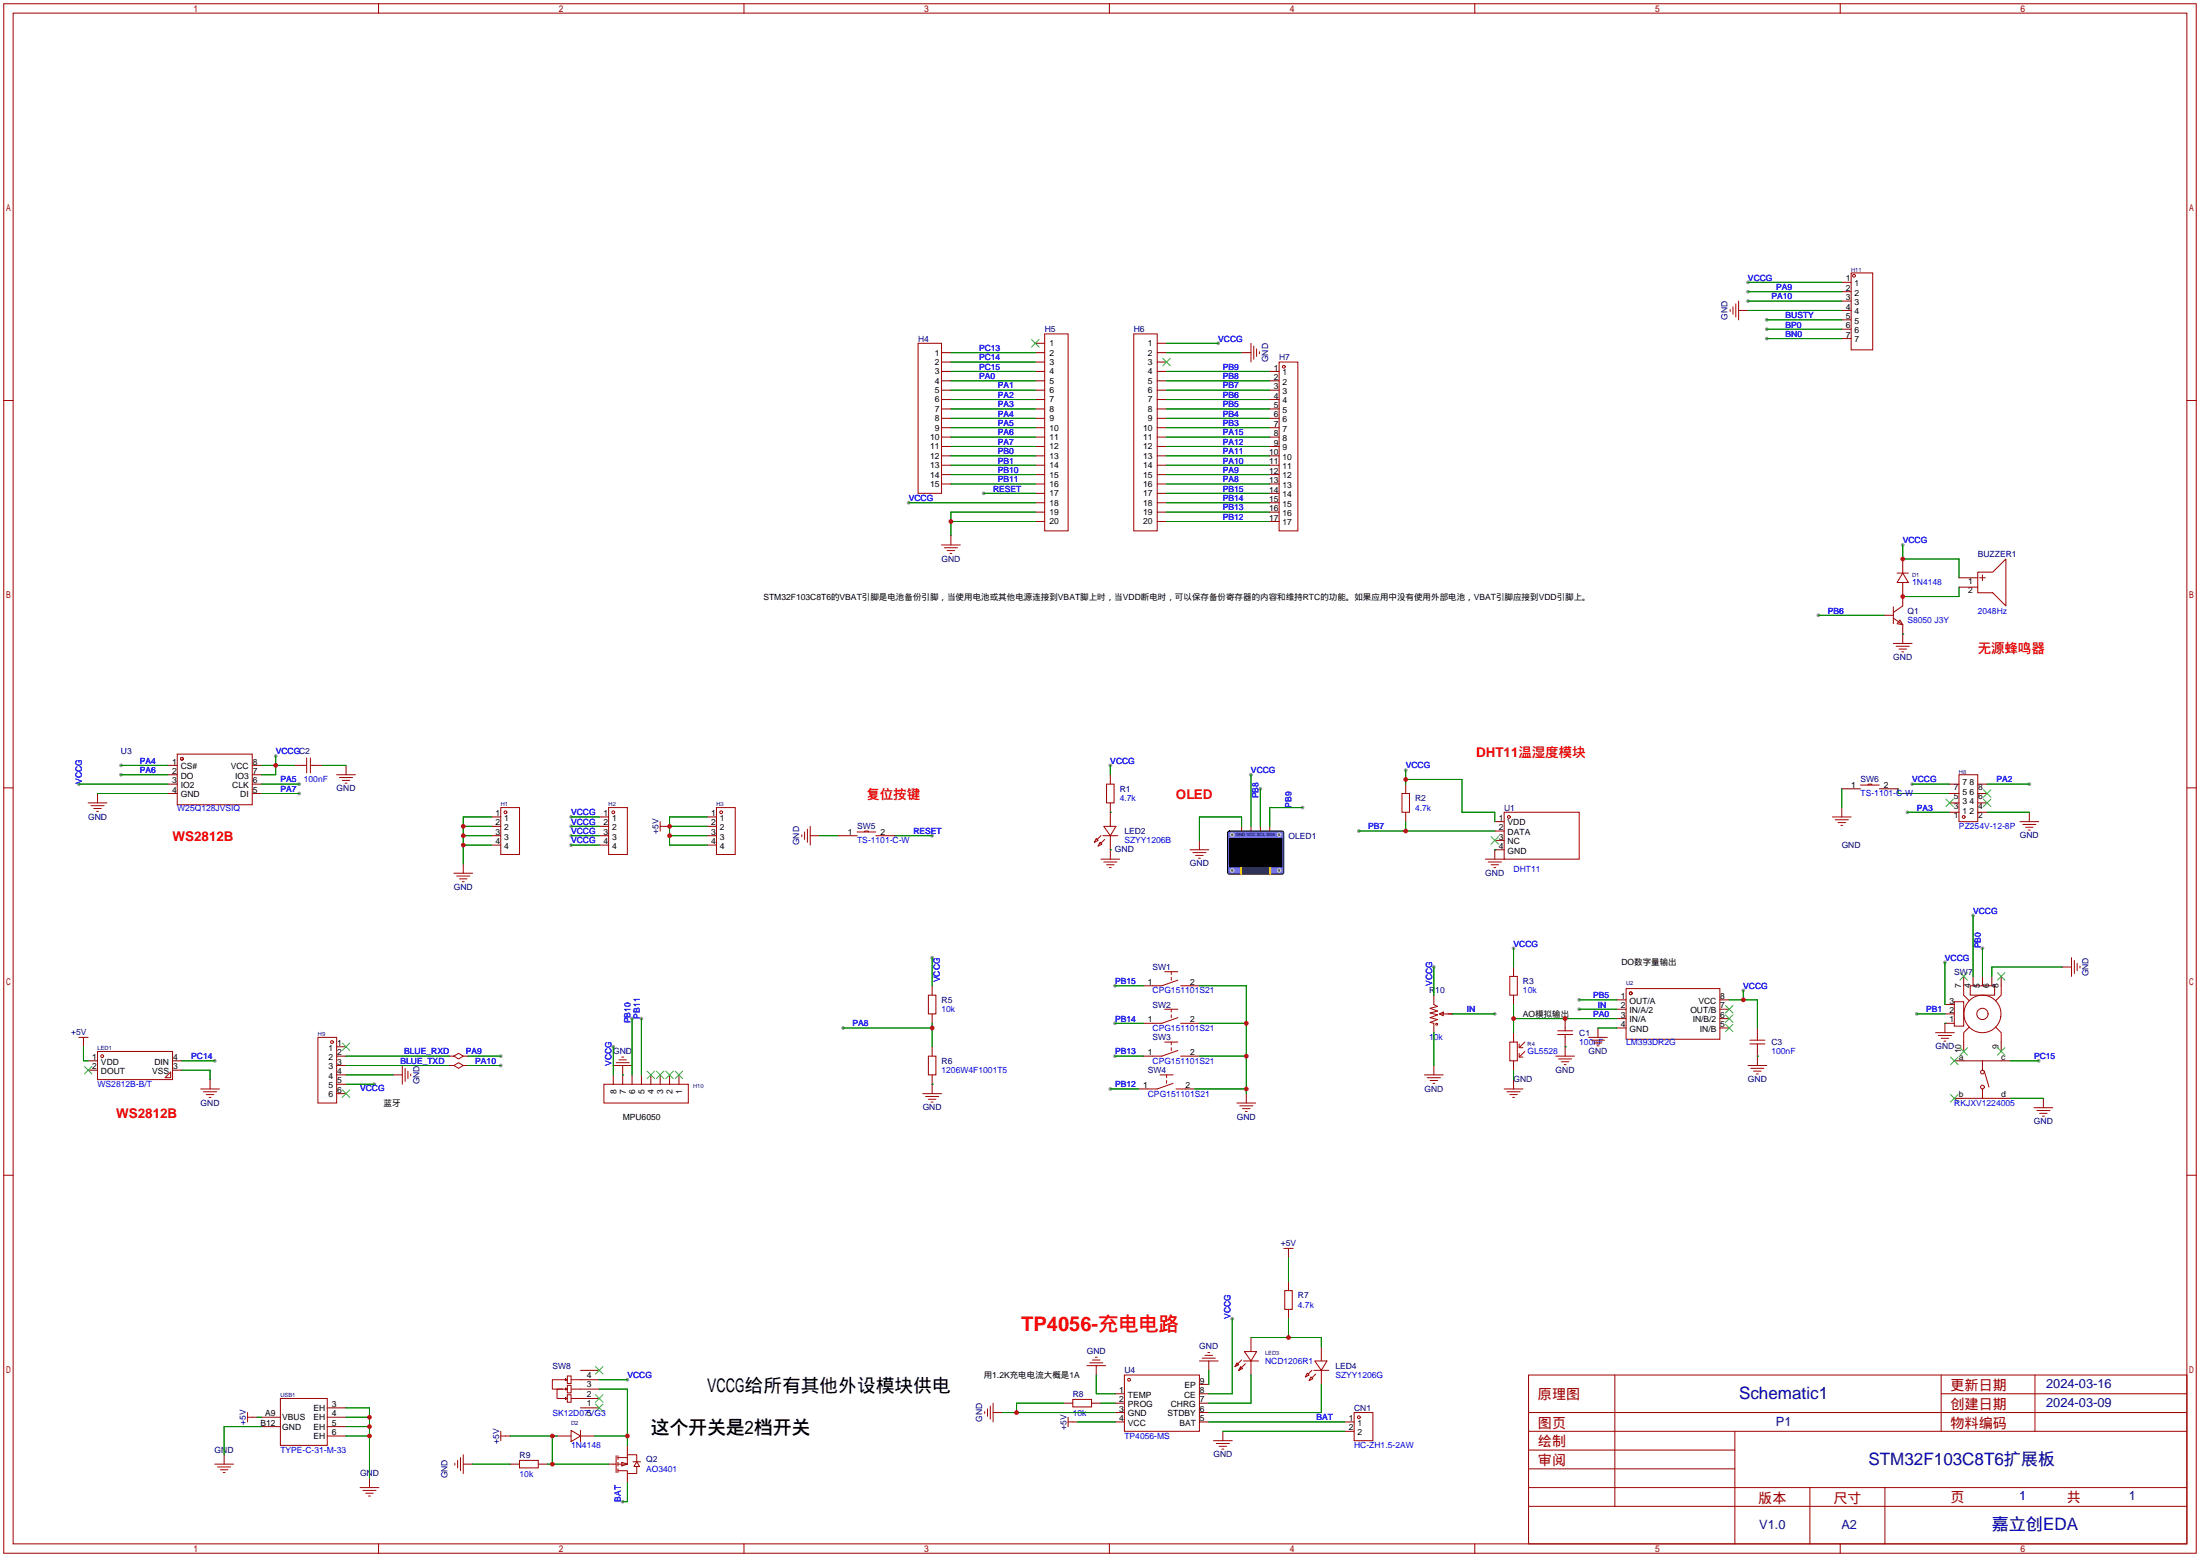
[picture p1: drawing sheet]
<svg xmlns="http://www.w3.org/2000/svg" width="596mm" height="422mm" viewBox="0 0 596 422" stroke-linecap="round" stroke-linejoin="round" font-family="sans-serif">
<g fill="#999">
<circle cx="329.9" cy="93" r=".51"/>
<circle cx="266.4" cy="133.6" r=".51"/>
<circle cx="246.1" cy="136.1" r=".51"/>
<circle cx="517.9" cy="212.3" r=".51"/>
<circle cx="516.6" cy="220" r=".51"/>
<circle cx="549.7" cy="212.3" r=".51"/>
<circle cx="380.7" cy="208.5" r=".51"/>
<circle cx="368" cy="225" r=".51"/>
<circle cx="300.7" cy="207.3" r=".51"/>
<circle cx="338.8" cy="209.8" r=".51"/>
<circle cx="352.8" cy="218.7" r=".51"/>
<circle cx="341.4" cy="213.6" r=".51"/>
<circle cx="58.2" cy="287.3" r=".51"/>
<circle cx="252.5" cy="226.3" r=".51"/>
<circle cx="515.4" cy="147.6" r=".51"/>
<circle cx="492.5" cy="166.6" r=".51"/>
<circle cx="410" cy="256.8" r=".51"/>
<circle cx="427.7" cy="270.8" r=".51"/>
<circle cx="427.7" cy="273.3" r=".51"/>
<circle cx="472.2" cy="268.2" r=".51"/>
<circle cx="74.7" cy="204.7" r=".51"/>
<circle cx="21.3" cy="212.3" r=".51"/>
<circle cx="81" cy="212.3" r=".51"/>
<circle cx="81" cy="214.9" r=".51"/>
<circle cx="32.8" cy="209.8" r=".51"/>
<circle cx="32.8" cy="207.3" r=".51"/>
<circle cx="168.7" cy="406.7" r=".51"/>
<circle cx="333.8" cy="357.1" r=".51"/>
<circle cx="169.9" cy="373.6" r=".51"/>
<circle cx="252.5" cy="259.3" r=".51"/>
<circle cx="228.3" cy="278.4" r=".51"/>
<circle cx="101.3" cy="293.6" r=".51"/>
<circle cx="154.7" cy="221.2" r=".51"/>
<circle cx="154.7" cy="223.8" r=".51"/>
<circle cx="154.7" cy="226.3" r=".51"/>
<circle cx="154.7" cy="228.9" r=".51"/>
<circle cx="526.8" cy="260.6" r=".51"/>
<circle cx="534.4" cy="247.9" r=".51"/>
<circle cx="552.2" cy="287.3" r=".51"/>
<circle cx="519.2" cy="274.6" r=".51"/>
<circle cx="537" cy="256.8" r=".51"/>
<circle cx="166.1" cy="283.5" r=".51"/>
<circle cx="171.2" cy="275.8" r=".51"/>
<circle cx="173.7" cy="275.8" r=".51"/>
<circle cx="135.6" cy="288.5" r=".51"/>
<circle cx="135.6" cy="286" r=".51"/>
<circle cx="300.7" cy="294.9" r=".51"/>
<circle cx="302" cy="286" r=".51"/>
<circle cx="302" cy="277.1" r=".51"/>
<circle cx="302" cy="267" r=".51"/>
<circle cx="404.9" cy="274.6" r=".51"/>
<circle cx="388.4" cy="261.9" r=".51"/>
<circle cx="473.5" cy="76.5" r=".51"/>
<circle cx="473.5" cy="81.5" r=".51"/>
<circle cx="473.5" cy="79" r=".51"/>
<circle cx="478.5" cy="89.2" r=".51"/>
<circle cx="478.5" cy="91.7" r=".51"/>
<circle cx="478.5" cy="86.6" r=".51"/>
</g>
<g fill="none" stroke="#a10000" stroke-width=".27">
<path d="M283 90.4h6.3v53.4h-6.3zM307.1 90.4h6.3v53.4h-6.3zM338.8 93v5M339.6 93.7v3.6M340.4 94.5v2M341.1 95.2v.6M255 147.6h5.1M255.8 148.3h3.5M256.5 149.1h2.1M257.3 149.9h.5M299.7 212.3h2.1v5.1h-2.1zM379.7 214.9h2.1v5.1h-2.1z"/>
<path d="M407.4 220h20.3v12.7h-20.3zM296.9 227.1l.5 .5-1 .5zM297.9 228.1l.5 .5-1 .5zM298.2 226.3l-1 1M298.2 232.7h5.1M298.7 226.3h4.1M299 223.8h3.3l-1.6 2.5zM299 233.4h3.5M299.2 227.3l-1 1M299.7 234.2h2.1M300.5 234.9h.5M402.3 232.7h5.1"/>
<path d="M403.1 233.4h3.6M403.9 234.2h2M404.6 234.9h.5M496.3 221.2h5.1M497.1 222h3.5M497.8 222.8h2.1M498.6 223.5h.5M547.1 222.5h5.1M547.9 223.3h3.5M548.6 224h2.1M549.4 224.8h.5"/>
<circle cx="408.7" cy="221.2" r=".38"/>
</g>
<g fill="none" stroke="#870000" stroke-width=".27">
<path d="M280.4 93h2.6M280.4 95.5h2.6M280.4 98h2.6M313.4 93h2.6M313.4 95.5h2.6M313.4 98h2.6M336.3 95.5h2.5M280.4 100.6h2.6M280.4 103.1h2.6M280.4 105.7h2.6M280.4 108.2h2.6M280.4 110.7h2.6"/>
<path d="M280.4 113.3h2.6M280.4 115.8h2.6M280.4 118.4h2.6M313.4 100.6h2.6M313.4 103.1h2.6M313.4 105.7h2.6M313.4 108.2h2.6M313.4 110.7h2.6M313.4 113.3h2.6M313.4 115.8h2.6M313.4 118.4h2.6M280.4 120.9h2.6"/>
<path d="M280.4 123.4h2.6M280.4 126h2.6M280.4 128.5h2.6M280.4 131.1h2.6M280.4 133.6h2.6M280.4 136.1h2.6M280.4 138.7h2.6M313.4 120.9h2.6M313.4 123.4h2.6M313.4 126h2.6M313.4 128.5h2.6M313.4 131.1h2.6"/>
<path d="M313.4 133.6h2.6M313.4 136.1h2.6M313.4 138.7h2.6M257.6 145v2.6M280.4 141.2h2.6M313.4 141.2h2.6M300.7 209.8v2.5M300.7 217.4v6.4M380.7 212.3v2.6M380.7 220v2.5M498.9 218.7v2.5M549.7 220v2.5"/>
<path d="M300.7 226.3v6.4M404.9 222.5h2.5M404.9 225h2.5M404.9 227.6h2.5M407.4 230.1h-2.5v2.6"/>
</g>
<path d="M279.4 91.9l2 2.1M281.4 91.9l-2 2.1M315 97l2 2.1M317 97l-2 2.1M403.9 226.6l2 2M405.9 226.6l-2 2" fill="none" stroke="#3c3" stroke-width=".27"/>
<g fill="none" stroke="#008700" stroke-width=".27">
<path d="M257.6 95.5h22.8M257.6 98h22.8M316 93h13.9M316 95.5h20.3M257.6 100.6h22.8M257.6 103.1h22.8M257.6 105.7h22.8M257.6 108.2h22.8M257.6 110.7h22.8M257.6 113.3h22.8M257.6 115.8h22.8M257.6 118.4h22.8"/>
<path d="M316 100.6h27.9M316 103.1h27.9M316 105.7h27.9M316 108.2h27.9M316 110.7h27.9M316 113.3h27.9M316 115.8h27.9M316 118.4h27.9M246.1 136.1h34.3M257.6 120.9h22.8M257.6 123.4h22.8M257.6 126h22.8"/>
<path d="M257.6 128.5h22.8M257.6 131.1h22.8M266.4 133.6h14M280.4 138.7h-22.8v6.3M316 120.9h27.9M316 123.4h27.9M316 126h27.9M316 128.5h27.9M316 131.1h27.9M316 133.6h27.9M316 136.1h27.9M316 138.7h27.9"/>
<path d="M257.6 141.2h22.8M316 141.2h27.9M300.7 220h.1M300.7 207.3v2.5M380.7 211.1h15.3v8.9h8.9v2.5M380.7 208.5v3.8M498.9 213.6v5.1M514.1 213.6v1.3h14M516.6 220h11.5M517.9 212.3h10.2M538.2 212.3h11.5M538.2 220h11.5"/>
<path d="M300.7 230.1h.1M368 225h36.9M380.7 222.5v2.5M404.9 230.1h.1"/>
</g>
<path d="M336.5 234.7h7.4v2h-7.4z" fill="#21212e" stroke="#6e4717" stroke-width=".27"/>
<path d="M332.6 225.3l.4-.3 14.5 .1 .2 .5-.1 10.9-.4 .2-14.5-.1-.2-.4z" fill="#39f" stroke="#000" stroke-width=".27"/>
<path d="M333 227.1h14.2v7.6h-14.2z" fill="#000" stroke="#000" stroke-width=".27"/>
<path d="M336 234.9h8.2v1.8h-8.2z" fill="#fc0" stroke="#fc0" stroke-width=".27"/>
<path d="M336.5 234.9h7.2v1.8h-7.2z" fill="#333" stroke="#333" stroke-width=".27"/>
<g fill="#666" stroke="#ccc" stroke-width=".27">
<circle cx="346.5" cy="226.1" r=".51"/>
<circle cx="333.8" cy="226.1" r=".51"/>
<circle cx="333.8" cy="235.7" r=".51"/>
<circle cx="346.5" cy="235.7" r=".51"/>
</g>
<g fill="none" stroke="#870000" stroke-width=".27">
<path d="M498.9 76.5h2.5M498.9 79h2.5M255 95.5h2.6M255 98h2.6M470.9 84.1h2.6M498.9 81.5h2.5M498.9 84.1h2.5M498.9 86.6h2.5M498.9 89.2h2.5M498.9 91.7h2.5M255 100.6h2.6M255 103.1h2.6"/>
<path d="M255 105.7h2.6M255 108.2h2.6M255 110.7h2.6M255 113.3h2.6M255 115.8h2.6M255 118.4h2.6M343.9 100.6h2.6M343.9 103.1h2.6M343.9 105.7h2.6M343.9 108.2h2.6M343.9 110.7h2.6M343.9 113.3h2.6"/>
<path d="M343.9 115.8h2.6M343.9 118.4h2.6M255 120.9h2.6M255 123.4h2.6M255 126h2.6M255 128.5h2.6M255 131.1h2.6M343.9 120.9h2.6M343.9 123.4h2.6M343.9 126h2.6M343.9 128.5h2.6M343.9 131.1h2.6"/>
<path d="M343.9 133.6h2.6M343.9 136.1h2.6M343.9 138.7h2.6M343.9 141.2h2.6M515.4 151.4v3.8M515.4 157.7v6.4M530.6 159h5.1M530.6 156.5h5.1M510.3 166.6h2.5M515.4 169.2v5M26.4 214.9v2.5M45.5 207.3h2.5"/>
<path d="M45.5 209.8h2.5M45.5 212.3h2.5M45.5 214.9h2.5M68.3 207.3h2.6M68.3 209.8h2.6M68.3 212.3h2.6M68.3 214.9h2.6M79.8 207.3h2.5M84.8 207.3h2.6M93.7 207.3v2.5M498.9 213.6h5M509 213.6h5.1"/>
<path d="M528.1 212.3h2.5M528.1 214.9h2.5M528.1 220h2.5M528.1 217.4h2.5M535.7 212.3h2.5M535.7 214.9h2.5M535.7 220h2.5M535.7 217.4h2.5M125.5 233.9v2.6M133.1 226.3h2.5M133.1 221.2h2.5M133.1 223.8h2.5"/>
<path d="M133.1 228.9h2.5M162.3 226.3h2.5M162.3 221.2h2.5M162.3 223.8h2.5M162.3 228.9h2.5M180.1 223.8h1.3M191.5 226.3h2.6M191.5 221.2h2.6M191.5 223.8h2.6M191.5 228.9h2.6M219.5 226.3h2.5M227.1 226.3h5.1"/>
<path d="M237.2 226.3h5.1M324.9 227.6v2.5M336.3 223.8v1.2M338.8 223.8v1.2M341.4 223.8v1.2M343.9 223.8v1.2M252.5 267v2.5M252.5 274.6v2.5M309.6 267h2.6M309.6 277.1h2.6M322.3 267h2.6M322.3 277.1h2.6"/>
<path d="M388.4 269.5v2.5M388.4 277.1v2.6M392.2 274.6h1.2M410 261.9v2.5M410 269.5v2.5M410 279.7v2.5M423.9 275.8v2.6M432.8 278.4v2.5M437.9 270.8h2.5M437.9 273.3h2.5M437.9 275.8h2.5M437.9 278.4h2.5"/>
<path d="M465.8 270.8h2.6M465.8 273.3h2.6M465.8 275.8h2.6M465.8 278.4h2.6M476 278.4v2.5M526.8 274.6h2.5M526.8 272h2.5M529.3 277.1h-2.5v2.6M531.9 264.4v2.6M534.4 264.4v2.6M537 264.4v2.6M539.5 264.4v2.6"/>
<path d="M542 264.4v2.6M558.5 261.9h2.6M22.6 282.2v1.3M23.9 287.3h2.5M23.9 289.8h2.5M46.7 287.3h2.6M46.7 289.8h2.6M56.9 292.4v2.5M91.2 291.1h2.5M91.2 286h2.5M91.2 283.5h2.5M91.2 288.5h2.5"/>
<path d="M91.2 293.6h2.5M91.2 296.2h2.5M106.4 291.1h2.6M121.7 286h1.2M121.7 288.5h1.2M125.5 286h1.2M125.5 288.5h1.2M166.1 291.1v2.5M168.7 288.5v5.1M171.2 291.1v2.5M173.7 291.1v2.5M176.3 291.1v2.5"/>
<path d="M178.8 291.1v2.5M181.4 291.1v2.5M183.9 291.1v2.5M252.5 283.5v2.5M252.5 291.1v5.1M308.4 294.9h2.5M309.6 286h2.6M321.1 294.9h2.5M322.3 286h2.6M337.6 296.2v2.5M388.4 288.5v2.6M410 287.3v2.5"/>
<path d="M410 292.4v2.5M423.9 280.9v5.1M476 283.5v5M529.3 287.3h2.6M529.3 297.4h2.6M531.9 282.2v2.5M542 287.3h2.6M542 282.2v2.5M542 297.4h2.6M553.5 297.4v2.6M349 339.3v1.3M349 347v2.5"/>
<path d="M349 354.6v2.5M157.2 373.6h5.1M157.2 376.2h5.1M157.2 378.7h5.1M157.2 371.1h5.1M288 380h2.6M295.7 380h2.5M296.9 369.8v2.6M302 377.4h2.5M302 380h2.5M324.9 374.9h2.5M324.9 377.4h2.5"/>
<path d="M324.9 380h2.5M327.4 368.6v2.5M338.8 362.2v3.8M338.8 368.6v3.8M357.9 364.7v3.9M357.9 371.1v3.8M60.7 394v2.5M68.3 383.8h1.3M70.9 383.8h5M70.9 386.3h5M88.6 383.8h5.1M88.6 386.3h5.1"/>
<path d="M88.6 381.3h5.1M88.6 388.9h5.1M125.5 396.5h2.5M136.9 388.9h1.3M138.2 396.5h2.5M145.8 396.5h2.5M150.9 388.9h3.8M157.2 381.3h5.1M157.2 388.9h3.8M164.8 396.5h1.3M169.9 391.4v2.6M169.9 399v2.6"/>
<path d="M269 382.5h2.5M290.6 385.1h1.2M302 382.5h2.5M302 385.1h2.5M324.9 382.5h2.5M324.9 385.1h2.5M331.2 387.6v2.5M364.2 385.1h2.6M364.2 387.6h2.6M100.1 400.3v2.5"/>
</g>
<g fill="none" stroke="#008700" stroke-width=".27">
<path d="M473.5 76.5h25.4M473.5 79h25.4M473.5 84.1h25.4M473.5 81.5h25.4M478.5 89.2h20.4M478.5 91.7h20.4M478.5 86.6h20.4M515.4 147.6v3.8h15.2v5.1M530.6 159v2.5h-15.2M492.5 166.6h17.8M515.4 171.7h.1M21.3 212.3h24.2"/>
<path d="M26.4 214.9h19.1M32.8 207.3h12.7M32.8 209.8h12.7M70.9 207.3h8.9M70.9 214.9h10.1M70.9 212.3h10.1M74.7 204.7v5.1h-3.8M87.4 207.3h6.3M338.8 209.8v14M341.4 213.6v10.2M352.8 218.7h-8.9v5.1M125.5 226.3h7.6"/>
<path d="M125.5 223.8h7.6M125.5 228.9h7.6M133.1 221.2h-7.6v12.7M154.7 221.2h7.6M154.7 226.3h7.6M154.7 223.8h7.6M154.7 228.9h7.6M181.4 226.3h10.1M181.4 223.8h10.1M191.5 221.2h-10.1v7.7h10.1M222 226.3h5.1M242.3 226.3h10.2"/>
<path d="M336.3 223.8v-2.6h-11.4v6.4M252.5 259.3v7.7M410 256.8v5.1M534.4 247.9v16.5M537 256.8v7.6M171.2 275.8v15.3M173.7 275.8v15.3M228.3 278.4h24.2M252.5 277.1v6.4M302 277.1h7.6M302 267h7.6M324.9 267h12.7v29.2"/>
<path d="M324.9 277.1h12.7M388.4 261.9v7.6M388.4 279.7v8.8M393.4 274.6h11.5M410 272v7.7M410 275.8h27.9M427.7 270.8h10.2M427.7 273.3h10.2M432.8 278.4h5.1M468.4 270.8h7.6v7.6M472.2 268.2v2.6M519.2 274.6h7.6"/>
<path d="M526.8 277.1h.1M526.8 260.6v11.4M558.5 261.9h-19v2.5M22.6 283.5v3.8h1.3M49.3 287.3h8.9M49.3 289.8h7.6v2.6M93.7 293.6h7.6M93.7 291.1h12.7M93.7 286h28M93.7 288.5h28M126.7 286h8.9M126.7 288.5h8.9"/>
<path d="M166.1 283.5v7.6M168.7 291.1h.1M252.5 293.6h.1M300.7 294.9h7.7M302 286h7.6M323.6 294.9h14M324.9 286h12.7M410 289.8v2.6M423.9 283.5h.1M476 286h.1M544.6 287.3h7.6M544.6 297.4h8.9"/>
<path d="M333.8 357.1v20.3h-6.4M349 340.6v6.4M349 357.1v5.1M162.3 376.2h7.6v15.2M162.3 373.6h7.6M288 380h-12.7v2.5M296.9 372.4v5h5.1M298.2 380h3.8M327.4 371.1v3.8M338.8 372.4v7.6h-11.4M338.8 362.2h19.1v2.5M357.9 374.9v7.6h-30.5"/>
<path d="M69.6 383.8h1.3M70.9 386.3h-10.2v7.7M93.7 386.3h6.4M93.7 381.3h6.4v19M93.7 388.9h6.4M93.7 383.8h6.4M128 396.5h10.2M138.2 388.9h12.7M148.3 396.5h16.5M149.6 388.9v7.6M161 388.9h8.9M271.5 382.5h30.5"/>
<path d="M291.8 385.1h10.2M327.4 385.1h36.8M331.2 387.6h33M169.9 401.6v5.1h-1.2"/>
</g>
<g fill="none" stroke="#a10000" stroke-width=".27">
<path d="M1 1h593.9v419.6h-593.9zM3.6 3.6h588.7v414.5h-588.7zM102.5 1v2.6M201.5 1v2.6M300.5 1v2.6M399.5 1v2.6M498.4 1v2.6M501.4 73.9h5.8v20.8h-5.8zM248.7 93h6.3v40.6h-6.3zM346.5 98h5v45.8h-5zM468.6 83.8v.5M469.4 83.1v2"/>
<path d="M470.2 82.3v3.6M470.9 81.5v5.1M1 108.5h2.6M592.3 108.5h2.6M513.8 155.2h3.1M515.4 155.2l1.5 2.5h-3.1zM535.7 154.9h4.1l3.5-3.5v12.7l-3.5-3.6h-4.1zM536.2 156.5h1.5M537 155.7v1.5M512.8 167.4l2.6 1.8M512.8 164.3v4.6M512.8 174.2h5.1"/>
<path d="M513.6 175h3.5M514.3 175.8h2.1M514.6 167.9l.8 1.3-1.6-.3zM515.1 176.5h.5M515.4 164.1l-2.6 1.8M1 213.4h2.6M23.9 217.4h5.1M24.6 218.2h3.6M25.4 218.9h2M26.2 219.7h.5M48 204.2h20.3v13.7h-20.3zM82.3 207.3h.8"/>
<path d="M83.1 205.2v4.1M84.1 205.2v4.1M84.1 207.3h.7M91.2 209.8h5.1M91.9 210.6h3.6M92.7 211.3h2M93.5 212.1h.5M135.6 218.7h5.1v12.7h-5.1zM164.8 218.7h5.1v12.7h-5.1zM194.1 218.7h5v12.7h-5zM503.9 212.6h5.1M506 212.6v-.3h1v.3"/>
<path d="M530.6 209.8h5.1v12.7h-5.1zM592.3 213.4h2.6M122.9 236.5h5.1M123.7 237.2h3.6M124.5 238h2M125.2 238.8h.5M178.8 222.5v2.5M178.8 223.8h1.3M217.2 226.1v.5M217.9 225.3v2M218.7 224.5v3.6M219.5 223.8v5.1"/>
<path d="M232.2 225.3h5M234.2 225.3v-.3h1v.3M322.3 230.1h5.1M323.1 230.9h3.5M323.8 231.6h2.1M324.6 232.4h.5M561.1 259.3v5.1M251.5 269.5h2v5.1h-2zM315.5 263.1h3.5M315.5 273.3h3.5M317.2 263.1v.8M317.2 264.7v.7"/>
<path d="M317.2 273.3v.8M317.2 274.8v.8M319 265.4l-4.3 1.6h-2.5M319 275.6l-4.3 1.5h-2.5M319.8 267h2.5M319.8 277.1h2.5M388.4 272l1 .5-2.1 .5 2.1 .8-2.1 .5 2.1 .5-2.1 .8 2.1 .5-2.1 .8 1.1 .2M389.9 274.6l1-.5v1zM389.9 274.6h3.5M408.9 264.4h2.1v5.1h-2.1zM421.9 279.1h4.1M423.9 278.4v.7"/>
<path d="M440.4 267.7h25.4v13.7h-25.4zM524.3 279.7h5M529.3 271.3h2.6v6.6h-2.6zM531.9 267v2.5l1.5 1.5M533.4 278.1l-1.5 1.6v2.5M533.7 267h6.6v2.5h-6.6zM540.5 278.1l1.5 1.6v2.5M542 267v2.5l-1.5 1.5M561.8 260.1v3.6M562.6 260.9v2M563.4 261.6v.5M21.3 280.9h2.6"/>
<path d="M22.6 280.9v1.3M26.4 284.7h20.3v7.7h-20.3zM44.7 291.8l1.5-1.5v1.5zM54.4 294.9h5M55.1 295.7h3.6M55.9 296.4h2M56.6 297.2h.5M86.1 280.9h5.1v17.8h-5.1zM109 288.5v5.1M109.7 289.3v3.6M110.5 290.1v2M111.3 290.8v.5"/>
<path d="M122.9 286l1.3-.8 1.3 .8-1.3 .8zM122.9 288.5l1.3-.7 1.3 .7-1.3 .8zM163.6 293.6h22.8v5.1h-22.8zM166.1 288.5h5.1M166.9 287.8h3.5M167.6 287h2.1M168.4 286.3h.5M249.9 296.2h5.1M250.7 296.9h3.6M251.5 286h2v5.1h-2zM251.5 297.7h2M252.2 298.4h.5"/>
<path d="M314.2 291.1h3.6M315.5 282.2h3.5M316 291.1v.7M316 292.6v.8M317.2 282.2v.8M317.2 283.7v.8M317.8 293.4l-4.4 1.5h-2.5M318.5 294.9h2.6M319 284.5l-4.3 1.5h-2.5M319.8 286h2.5M335 298.7h5.1M335.8 299.5h3.5"/>
<path d="M385.8 291.1h5.1M386.6 291.8h3.5M387.3 292.6h2.1M388.1 293.4h.5M407.4 294.9h5.1M408.2 295.7h3.5M408.9 282.2h2.1v5.1h-2.1zM408.9 296.4h2.1M409.7 297.2h.5M411.5 285.2v1.1h1M411.5 282.7v1h1M413 284.7l-1.5 1.6"/>
<path d="M413 282.2l-1.5 1.5M421.4 286h5.1M421.9 280.2h4.1M422.1 286.8h3.6M422.9 287.5h2M423.7 288.3h.5M423.9 280.2v.7M430.3 280.9h5.1M431 281.7h3.6M431.8 282.4h2M432.6 283.2h.5M473.5 288.5h5"/>
<path d="M474 281.7h4M474 282.7h4M474.2 289.3h3.6M475 290.1h2M475.7 290.8h.5M476 280.9v.8M476 282.7v.8M525 280.4h3.6M525.8 281.2h2M526.5 281.9h.5M531.9 287.3h10.1M531.9 297.4h10.1"/>
<path d="M537 287.3v2.5M537 294.9v2.5M537.5 290.1l1.2 4.3M550.9 300h5.1M1 318.3h2.6M336.5 300.2h2.1M337.3 301h.5M551.7 300.7h3.5M552.4 301.5h2.1M553.2 302.3h.5M592.3 318.3h2.6M347.7 338.1h2.6"/>
<path d="M349 338.1v1.2M348 349.5h2v5.1h-2zM75.9 378.7h12.7v12.7h-12.7zM153.2 373.4l.5 .2-.5 .3zM153.2 375.9l.5 .3-.5 .2zM153.2 378.5l.5 .2-.5 .3zM153.4 373.6h-3.8v2.6h2.8M153.7 377.7h1v2h-1zM153.7 375.2h1v2h-1zM153.7 372.6h1v2h-1zM153.7 376.2h-2.8v2.5h2.5M154.7 373.6h2.5"/>
<path d="M154.7 378.7h2.5M154.7 376.2h2.5M269 380v5.1M290.6 379h5.1v2h-5.1zM294.4 369.8h5.1M295.1 369.1h3.6M295.9 368.3h2M296.7 367.5h.5M304.5 372.4h20.4v15.2h-20.4zM324.9 368.6h5M325.6 367.8h3.6M326.4 367h2"/>
<path d="M327.2 366.3h.5M335 369.1l.5 .5-1 .5zM336 370.1l.5 .5-1 .5zM336.3 368.3l-1.8 1.8M336.8 368.6h4.1M337.1 366h3.3l-1.6 2.6zM337.3 369.3l-1.8 1.8M354.1 371.9l.5 .5-1 .5zM355.1 372.9l.5 .5-1 .5zM355.3 371.1l-1 1M355.9 371.1h4M356.1 368.6h3.3l-1.5 2.5z"/>
<path d="M356.4 372.1l-1.1 1M414 372.4h178.3v45.7h-178.3zM437.4 372.4v35.5M525.8 372.4v15.2M525.8 377.4h66.5M551.2 372.4v15.2M58.2 396.5h5M58.9 397.3h3.6M59.7 398h2M60.5 398.8h.5M67.1 382.5v2.6M67.1 383.8h1.2"/>
<path d="M123.2 396.2v.5M124 395.5v2M124.7 394.7v3.6M125.5 394v5M135.6 387.6v2.5M135.6 388.9h1.3M140.7 395.5h5.1v2h-5.1zM154.7 387.3l2.5 1.6-2.5 1.5zM157.2 387.3v3.1M166.1 396.5h.8M166.9 394.2v4.6M167.4 394.7h2.5"/>
<path d="M167.4 394.2v1M167.4 396v1M167.4 397.8v1M168.4 396l1.5 .5-1.5 .5zM171.4 395.9h2.1M172.5 397.3v1.7h-2.6v-.7h-2.5M172.5 395.7v-1.7h-2.6v2.5h-2.5M172.5 395.9l.7 1.2h-1.5zM266.7 382.3v.5M267.5 381.5v2M268.2 380.7v3.6M289.3 383.8v2.5"/>
<path d="M289.3 385.1h1.3M328.7 390.1h5.1M329.4 390.9h3.6M330.2 391.7h2M331 392.4h.5M366.8 382.5h5.1v7.6h-5.1zM414 392.7h55.9M414 387.6h178.3M414 397.8h55.9M414 382.5h178.3M469.9 387.6v30.5M97.5 402.8h5.1"/>
<path d="M98.3 403.6h3.6M99.1 404.4h2M99.8 405.1h.5M102.5 418.1v2.5M201.5 418.1v2.5M300.5 418.1v2.5M399.5 418.1v2.5M414 407.9h178.3M414 402.8h178.3M490.2 402.8v15.3M498.4 418.1v2.5M510.5 402.8v15.3"/>
<circle cx="502.2" cy="74.7" r=".38"/>
<circle cx="347.7" cy="99.3" r=".38"/>
<circle cx="49.3" cy="205.5" r=".38"/>
<circle cx="136.9" cy="220" r=".38"/>
<circle cx="166.1" cy="220" r=".38"/>
<circle cx="195.3" cy="220" r=".38"/>
<circle cx="531.9" cy="221.2" r=".38"/>
<circle cx="389.1" cy="277.4" r=".25"/>
<circle cx="441.7" cy="269" r=".38"/>
<circle cx="536.9" cy="274.6" r="5"/>
<circle cx="537" cy="274.6" r="1.52"/>
<circle cx="27.7" cy="286" r=".38"/>
<circle cx="89.9" cy="282.2" r=".38"/>
<circle cx="537" cy="290.3" r=".51"/>
<circle cx="537" cy="294.4" r=".51"/>
<circle cx="305.8" cy="373.6" r=".38"/>
<circle cx="368" cy="383.8" r=".38"/>
</g>
<g fill="none" stroke="#3c3" stroke-width=".27">
<path d="M527 216.4l2.1 2M529.1 216.4l-2.1 2M537.2 213.9l2 2M537.2 216.4l2 2M539.2 213.9l-2 2M539.2 216.4l-2 2M467.4 277.4l2 2M467.4 274.8l2 2.1M467.4 272.3l2 2M469.4 277.4l-2 2M469.4 274.8l-2 2.1M469.4 272.3l-2 2"/>
<path d="M530.9 263.4l2 2M532.9 263.4l-2 2M541 263.4l2.1 2M543.1 263.4l-2.1 2M22.9 288.8l2 2M24.9 288.8l-2 2M92.7 282.4l2 2.1M92.7 295.1l2 2.1M94.7 282.4l-2 2.1M94.7 295.1l-2 2.1M175.3 290.1l2 2M177.3 290.1l-2 2"/>
<path d="M177.8 290.1l2 2M179.8 290.1l-2 2M180.3 290.1l2.1 2M182.4 290.1l-2.1 2M182.9 290.1l2 2M184.9 290.1l-2 2M528.3 286.3l2.1 2M528.3 296.4l2.1 2M530.4 296.4l-2.1 2M530.4 286.3l-2.1 2M530.9 283.7l2 2M532.9 283.7l-2 2"/>
<path d="M541 283.7l2.1 2M543.1 283.7l-2.1 2M161.3 377.7l2 2M161.3 370.1l2 2M163.3 377.7l-2 2M163.3 370.1l-2 2M161.3 380.2l2 2.1M163.3 380.2l-2 2.1"/>
</g>
<g fill="#c00">
<circle cx="257.6" cy="141.2" r=".63"/>
<circle cx="380.7" cy="211.1" r=".63"/>
<circle cx="380.7" cy="225" r=".63"/>
<circle cx="125.5" cy="223.8" r=".63"/>
<circle cx="125.5" cy="226.3" r=".63"/>
<circle cx="125.5" cy="228.9" r=".63"/>
<circle cx="515.4" cy="161.5" r=".63"/>
<circle cx="515.4" cy="151.4" r=".63"/>
<circle cx="410" cy="275.8" r=".63"/>
<circle cx="423.9" cy="275.8" r=".63"/>
<circle cx="472.2" cy="270.8" r=".63"/>
<circle cx="74.7" cy="207.3" r=".63"/>
<circle cx="100.1" cy="383.8" r=".63"/>
<circle cx="100.1" cy="386.3" r=".63"/>
<circle cx="100.1" cy="388.9" r=".63"/>
<circle cx="149.6" cy="388.9" r=".63"/>
<circle cx="149.6" cy="396.5" r=".63"/>
<circle cx="169.9" cy="388.9" r=".63"/>
<circle cx="275.3" cy="382.5" r=".63"/>
<circle cx="349" cy="362.2" r=".63"/>
<circle cx="252.5" cy="278.4" r=".63"/>
<circle cx="181.4" cy="226.3" r=".63"/>
<circle cx="181.4" cy="223.8" r=".63"/>
<circle cx="337.6" cy="286" r=".63"/>
<circle cx="337.6" cy="277.1" r=".63"/>
<circle cx="337.6" cy="294.9" r=".63"/>
</g>
<text font-size="5.4" fill="#f00" x="276.6" y="360.6">TP4056-充电电路</text>
<g font-size="5.1">
<text x="191.5" y="376.9">VCCG给所有其他外设模块供电</text>
<text x="176.3" y="388.4">这个开关是2档开关</text>
</g>
<g font-size="4.6" fill="#000080">
<text x="471" y="378.8">Schematic1</text>
<text x="506.1" y="396.6">STM32F103C8T6扩展板</text>
<text x="539.5" y="414.4">嘉立创EDA</text>
</g>
<g font-size="3.8" fill="#a00000">
<text x="528.3" y="376.4">更新日期</text>
<text x="416.6" y="379">原理图</text>
<text x="528.3" y="381.5">创建日期</text>
<text x="416.6" y="386.6">图页</text>
<text x="528.3" y="386.6">物料编码</text>
<text x="416.6" y="391.7">绘制</text>
<text x="416.6" y="396.7">审阅</text>
<text x="476.2" y="406.9">版本</text>
<text x="496.6" y="406.9">尺寸</text>
<text x="528.3" y="406.7">页</text>
<text x="559.8" y="406.7">共</text>
</g>
<g font-size="3.6" fill="#f00">
<text x="535.7" y="177">无源蜂鸣器</text>
<text x="399.8" y="204.9">DHT11温湿度模块</text>
<text x="234.7" y="216.3">复位按键</text>
<text x="318.5" y="216.3">OLED</text>
<text x="46.7" y="227.8">WS2812B</text>
<text x="31.5" y="302.7">WS2812B</text>
</g>
<g font-size="3.5" fill="#000080">
<text x="554.2" y="375.9">2024-03-16</text>
<text x="554.2" y="381">2024-03-09</text>
<text x="481" y="386.1">P1</text>
<text x="546.9" y="406.2">1</text>
<text x="576.6" y="406.2">1</text>
<text x="476.5" y="414">V1.0</text>
<text x="498.8" y="414">A2</text>
</g>
<g font-size="2.3" fill="#00f">
<text x="473.5" y="76">VCCG</text>
<text x="479.8" y="81.1">PA10</text>
<text x="481.1" y="78.5">PA9</text>
<text x="483.6" y="88.7">BP0</text>
<text x="483.6" y="86.2">BUSTY</text>
<text x="265.2" y="95">PC13</text>
<text x="329.9" y="92.5">VCCG</text>
<text x="483.6" y="91.2">BN0</text>
<text x="265.2" y="97.6">PC14</text>
<text x="265.2" y="100.1">PC15</text>
<text x="331.2" y="100.1">PB9</text>
<text x="265.2" y="102.7">PA0</text>
<text x="270.3" y="105.2">PA1</text>
<text x="270.3" y="107.7">PA2</text>
<text x="331.2" y="102.7">PB8</text>
<text x="331.2" y="105.2">PB7</text>
<text x="331.2" y="107.7">PB6</text>
<text x="270.3" y="110.3">PA3</text>
<text x="270.3" y="112.8">PA4</text>
<text x="331.2" y="110.3">PB5</text>
<text x="331.2" y="112.8">PB4</text>
<text x="270.3" y="117.9">PA6</text>
<text x="270.3" y="115.4">PA5</text>
<text x="331.2" y="115.4">PB3</text>
<text x="331.2" y="117.9">PA15</text>
<text x="270.3" y="120.4">PA7</text>
<text x="270.3" y="123">PB0</text>
<text x="270.3" y="125.5">PB1</text>
<text x="331.2" y="120.4">PA12</text>
<text x="331.2" y="123">PA11</text>
<text x="331.2" y="125.5">PA10</text>
<text x="270.3" y="130.6">PB11</text>
<text x="270.3" y="128.1">PB10</text>
<text x="331.2" y="128.1">PA9</text>
<text x="331.2" y="130.6">PA8</text>
<text x="246.1" y="135.7">VCCG</text>
<text x="269" y="133.1">RESET</text>
<text x="331.2" y="133.1">PB15</text>
<text x="331.2" y="135.7">PB14</text>
<text x="331.2" y="138.2">PB13</text>
<text x="331.2" y="140.8">PB12</text>
<text x="515.4" y="147.1">VCCG</text>
<text x="517.9" y="158.5">1N4148</text>
<text x="495" y="166.2">PB6</text>
<text x="535.7" y="166.2">2048Hz</text>
<text x="516.6" y="168.7">S8050 J3Y</text>
<text x="37.8" y="209.3">PA6</text>
<text x="37.8" y="206.8">PA4</text>
<text x="74.7" y="204.3">VCCGC2</text>
<text x="300.7" y="206.8">VCCG</text>
<text x="338.8" y="209.3">VCCG</text>
<text x="380.7" y="208.1">VCCG</text>
<text x="22.1" y="212.3" transform="rotate(-90 22.1 212.3)">VCCG</text>
<text x="75.9" y="211.9">PA5</text>
<text x="75.9" y="214.4">PA7</text>
<text x="82.3" y="211.9">100nF</text>
<text x="503.9" y="215.7">TS-1101-C-W</text>
<text x="517.9" y="211.9">VCCG</text>
<text x="540.8" y="211.9">PA2</text>
<text x="48" y="219.5">W25Q128JVSIQ</text>
<text x="154.7" y="220.8">VCCG</text>
<text x="303.3" y="217">4.7k</text>
<text x="340.9" y="216.2" transform="rotate(-90 340.9 216.2)">PB8</text>
<text x="349.8" y="218.7" transform="rotate(-90 349.8 218.7)">PB9</text>
<text x="383.3" y="219.5">4.7k</text>
<text x="519.2" y="219.5">PA3</text>
<text x="154.7" y="223.3">VCCG</text>
<text x="154.7" y="225.9">VCCG</text>
<text x="247.4" y="225.9">RESET</text>
<text x="370.6" y="224.6">PB7</text>
<text x="530.6" y="224.6">PZ254V-12-8P</text>
<text x="154.7" y="228.4">VCCG</text>
<text x="232.2" y="228.4">TS-1101-C-W</text>
<text x="304.5" y="228.4">SZYY1206B</text>
<text x="410" y="236">DHT11</text>
<text x="534.4" y="247.4">VCCG</text>
<text x="410" y="256.3">VCCG</text>
<text x="536.5" y="256.8" transform="rotate(-90 536.5 256.8)">PB0</text>
<text x="526.8" y="260.1">VCCG</text>
<text x="254.6" y="266" transform="rotate(-90 254.6 266)">VCCG</text>
<text x="302" y="266.5">PB15</text>
<text x="312.2" y="269">CPG151101S21</text>
<text x="387.9" y="267" transform="rotate(-90 387.9 267)">VCCG</text>
<text x="412.5" y="269">10k</text>
<text x="472.2" y="267.8">VCCG</text>
<text x="173.3" y="275.8" transform="rotate(-90 173.3 275.8)">PB11</text>
<text x="255" y="274.1">10k</text>
<text x="397.3" y="274.1">IN</text>
<text x="431.5" y="275.4">PA0</text>
<text x="431.5" y="270.3">PB5</text>
<text x="432.8" y="272.8">IN</text>
<text x="521.7" y="274.1">PB1</text>
<text x="170.7" y="277.1" transform="rotate(-90 170.7 277.1)">PB10</text>
<text x="230.9" y="277.9">PA8</text>
<text x="302" y="276.7">PB14</text>
<text x="312.2" y="279.2">CPG151101S21</text>
<text x="387.1" y="281.7">10k</text>
<text x="51.8" y="286.8">PC14</text>
<text x="109.5" y="285.5">BLUE_RXD</text>
<text x="126.2" y="285.5">PA9</text>
<text x="302" y="285.5">PB13</text>
<text x="413.8" y="285.5">GL5528</text>
<text x="427.7" y="283">100nF</text>
<text x="440.4" y="283">LM393DR2G</text>
<text x="479.8" y="285.5">100nF</text>
<text x="550.9" y="286.8">PC15</text>
<text x="108.5" y="288.1">BLUE_TXD</text>
<text x="128.7" y="288.1">PA10</text>
<text x="165.7" y="288.5" transform="rotate(-90 165.7 288.5)">VCCG</text>
<text x="255" y="290.6">1206W4F1001T5</text>
<text x="312.2" y="288.1">CPG151101S21</text>
<text x="26.4" y="294.4">WS2812B-B/T</text>
<text x="97.5" y="295.5">VCCG</text>
<text x="302" y="294.4">PB12</text>
<text x="310.9" y="297">CPG151101S21</text>
<text x="529.3" y="299.5">RKJXV1224005</text>
<text x="333.3" y="357.1" transform="rotate(-90 333.3 357.1)">VCCG</text>
<text x="351.5" y="354.1">4.7k</text>
<text x="342.6" y="369.4">NCD1206R1</text>
<text x="169.9" y="373.2">VCCG</text>
<text x="361.7" y="373.2">SZYY1206G</text>
<text x="149.6" y="383.3">SK12D07VG3</text>
<text x="290.6" y="383.3">10k</text>
<text x="304.5" y="389.7">TP4056-MS</text>
<text x="356.6" y="384.6">BAT</text>
<text x="75.9" y="393.5">TYPE-C-31-M-33</text>
<text x="154.7" y="392.2">1N4148</text>
<text x="366.8" y="392.2">HC-ZH1.5-2AW</text>
<text x="140.7" y="399.8">10k</text>
<text x="175" y="398.6">AO3401</text>
<text x="168.2" y="406.7" transform="rotate(-90 168.2 406.7)">BAT</text>
</g>
<g font-size="2.3">
<text x="500" y="76.2">1</text>
<text x="502.3" y="77.5">1</text>
<text x="500" y="78.8">2</text>
<text x="500" y="81.3">3</text>
<text x="500" y="83.8">4</text>
<text x="502.3" y="80">2</text>
<text x="502.3" y="82.6">3</text>
<text x="500" y="86.4">5</text>
<text x="500" y="88.9">6</text>
<text x="502.3" y="85.1">4</text>
<text x="502.3" y="87.7">5</text>
<text x="284.2" y="93.8">1</text>
<text x="310.9" y="93.8">1</text>
<text x="500" y="91.5">7</text>
<text x="502.3" y="90.2">6</text>
<text x="502.3" y="92.7">7</text>
<text x="253.2" y="96.3">1</text>
<text x="253.2" y="98.8">2</text>
<text x="253.2" y="101.4">3</text>
<text x="284.2" y="96.3">2</text>
<text x="284.2" y="98.8">3</text>
<text x="284.2" y="101.4">4</text>
<text x="310.9" y="96.3">2</text>
<text x="310.9" y="98.8">3</text>
<text x="310.9" y="101.4">4</text>
<text x="345" y="100.4">1</text>
<text x="347.4" y="101.6">1</text>
<text x="253.2" y="103.9">4</text>
<text x="253.2" y="106.5">5</text>
<text x="284.2" y="103.9">5</text>
<text x="284.2" y="106.5">6</text>
<text x="310.9" y="103.9">5</text>
<text x="310.9" y="106.5">6</text>
<text x="345" y="102.9">2</text>
<text x="345" y="105.4">3</text>
<text x="345" y="108">4</text>
<text x="347.4" y="104.2">2</text>
<text x="347.4" y="106.7">3</text>
<text x="253.2" y="109">6</text>
<text x="253.2" y="111.5">7</text>
<text x="284.2" y="109">7</text>
<text x="284.2" y="111.5">8</text>
<text x="310.9" y="109">7</text>
<text x="310.9" y="111.5">8</text>
<text x="345" y="110.5">5</text>
<text x="345" y="113.1">6</text>
<text x="347.4" y="109.2">4</text>
<text x="347.4" y="111.8">5</text>
<text x="251.9" y="119.2">10</text>
<text x="253.2" y="114.1">8</text>
<text x="253.2" y="116.6">9</text>
<text x="284.2" y="114.1">9</text>
<text x="284.2" y="116.6">10</text>
<text x="284.2" y="119.2">11</text>
<text x="309.6" y="116.6">10</text>
<text x="309.6" y="119.2">11</text>
<text x="310.9" y="114.1">9</text>
<text x="345" y="115.6">7</text>
<text x="345" y="118.1">8</text>
<text x="347.4" y="114.3">6</text>
<text x="347.4" y="116.9">7</text>
<text x="347.4" y="119.4">8</text>
<text x="251.9" y="121.7">11</text>
<text x="251.9" y="124.2">12</text>
<text x="284.2" y="121.7">12</text>
<text x="284.2" y="124.2">13</text>
<text x="309.6" y="121.7">12</text>
<text x="309.6" y="124.2">13</text>
<text x="343.8" y="123.2">10</text>
<text x="343.8" y="125.8">11</text>
<text x="345" y="120.7">9</text>
<text x="347.4" y="121.9">9</text>
<text x="347.4" y="124.5">10</text>
<text x="251.9" y="126.8">13</text>
<text x="251.9" y="129.3">14</text>
<text x="251.9" y="131.9">15</text>
<text x="284.2" y="126.8">14</text>
<text x="284.2" y="129.3">15</text>
<text x="284.2" y="131.9">16</text>
<text x="309.6" y="126.8">14</text>
<text x="309.6" y="129.3">15</text>
<text x="309.6" y="131.9">16</text>
<text x="343.8" y="128.3">12</text>
<text x="343.8" y="130.8">13</text>
<text x="347.4" y="127">11</text>
<text x="347.4" y="129.6">12</text>
<text x="284.2" y="134.4">17</text>
<text x="284.2" y="136.9">18</text>
<text x="309.6" y="134.4">17</text>
<text x="309.6" y="136.9">18</text>
<text x="343.8" y="133.4">14</text>
<text x="343.8" y="135.9">15</text>
<text x="347.4" y="132.1">13</text>
<text x="347.4" y="134.6">14</text>
<text x="347.4" y="137.2">15</text>
<text x="284.2" y="139.5">19</text>
<text x="284.2" y="142">20</text>
<text x="309.6" y="139.5">19</text>
<text x="309.6" y="142">20</text>
<text x="343.8" y="138.5">16</text>
<text x="343.8" y="141">17</text>
<text x="347.4" y="139.7">16</text>
<text x="347.4" y="142.3">17</text>
<text x="533.1" y="160.6">2</text>
<text x="533.1" y="158.1">1</text>
<text x="206.8" y="162.4">STM32F103C8T6的VBAT引脚是电池备份引脚，当使用电池或其他电源连接到VBAT脚上时，当VDD断电时，可以保存备份寄存器的内容和维持RTC的功能。如果应用中没有使用外部电池，VBAT引脚应接到VDD引脚上。</text>
<text x="46.6" y="207">1</text>
<text x="46.6" y="209.6">2</text>
<text x="48.9" y="208.3">CS#</text>
<text x="62.5" y="208.3">VCC</text>
<text x="68.5" y="209.6">7</text>
<text x="68.5" y="207">8</text>
<text x="46.6" y="212.1">3</text>
<text x="46.6" y="214.7">4</text>
<text x="48.9" y="210.8">DO</text>
<text x="48.9" y="213.4">IO2</text>
<text x="48.9" y="215.9">GND</text>
<text x="62.9" y="213.4">CLK</text>
<text x="63.7" y="210.8">IO3</text>
<text x="65.1" y="215.9">DI</text>
<text x="68.5" y="214.7">5</text>
<text x="68.5" y="212.1">6</text>
<text x="501.4" y="213.4">1</text>
<text x="510.3" y="213.4">2</text>
<text x="529.2" y="214">7</text>
<text x="531.5" y="215.2">5</text>
<text x="531.5" y="212.7">7</text>
<text x="533.5" y="212.7">8</text>
<text x="533.5" y="215.2">6</text>
<text x="535.8" y="214">8</text>
<text x="134.2" y="221">1</text>
<text x="163.4" y="221">1</text>
<text x="192.6" y="221">1</text>
<text x="529.2" y="221.6">1</text>
<text x="529.2" y="219">3</text>
<text x="529.2" y="216.5">5</text>
<text x="531.5" y="220.3">1</text>
<text x="531.5" y="217.8">3</text>
<text x="533.5" y="217.8">4</text>
<text x="533.5" y="220.3">2</text>
<text x="535.8" y="216.5">6</text>
<text x="535.8" y="219">4</text>
<text x="535.8" y="221.6">2</text>
<text x="134.2" y="223.5">2</text>
<text x="134.2" y="226.1">3</text>
<text x="136.6" y="222.3">1</text>
<text x="136.6" y="224.8">2</text>
<text x="136.6" y="227.4">3</text>
<text x="163.4" y="223.5">2</text>
<text x="163.4" y="226.1">3</text>
<text x="165.8" y="222.3">1</text>
<text x="165.8" y="224.8">2</text>
<text x="165.8" y="227.4">3</text>
<text x="192.6" y="223.5">2</text>
<text x="192.6" y="226.1">3</text>
<text x="195" y="222.3">1</text>
<text x="195" y="224.8">2</text>
<text x="195" y="227.4">3</text>
<text x="229.6" y="226.1">1</text>
<text x="238.5" y="226.1">2</text>
<text x="406" y="222.3">1</text>
<text x="406" y="224.8">2</text>
<text x="406" y="227.4">3</text>
<text x="408.4" y="223.5">VDD</text>
<text x="408.4" y="226.1">DATA</text>
<text x="134.2" y="228.6">4</text>
<text x="136.6" y="229.9">4</text>
<text x="163.4" y="228.6">4</text>
<text x="165.8" y="229.9">4</text>
<text x="192.6" y="228.6">4</text>
<text x="195" y="229.9">4</text>
<text x="406" y="229.9">4</text>
<text x="408.4" y="228.6">NC</text>
<text x="408.4" y="231.2">GND</text>
<text x="439.2" y="261.4">DO数字量输出</text>
<text x="310.9" y="266.7">1</text>
<text x="322.3" y="266.7">2</text>
<text x="531.2" y="267.4" transform="rotate(-90 531.2 267.4)">7</text>
<text x="533.7" y="267.4" transform="rotate(-90 533.7 267.4)">4</text>
<text x="536.2" y="267.4" transform="rotate(-90 536.2 267.4)">5</text>
<text x="538.8" y="267.4" transform="rotate(-90 538.8 267.4)">6</text>
<text x="541.3" y="267.4" transform="rotate(-90 541.3 267.4)">8</text>
<text x="412.5" y="275.4">AO模拟输出</text>
<text x="439" y="270.5">1</text>
<text x="439" y="273.1">2</text>
<text x="439" y="275.6">3</text>
<text x="441.4" y="271.8">OUT/A</text>
<text x="441.4" y="274.3">IN/A/2</text>
<text x="457.8" y="274.3">OUT/B</text>
<text x="460" y="271.8">VCC</text>
<text x="466" y="275.6">6</text>
<text x="466" y="273.1">7</text>
<text x="466" y="270.5">8</text>
<text x="528.1" y="274.3">2</text>
<text x="528.1" y="271.8">3</text>
<text x="310.9" y="276.9">1</text>
<text x="322.3" y="276.9">2</text>
<text x="439" y="278.2">4</text>
<text x="441.4" y="276.9">IN/A</text>
<text x="441.4" y="279.4">GND</text>
<text x="458.5" y="276.9">IN/B/2</text>
<text x="460.4" y="279.4">IN/B</text>
<text x="466" y="278.2">5</text>
<text x="528.1" y="276.9">1</text>
<text x="25" y="287">1</text>
<text x="46.9" y="287">4</text>
<text x="89" y="284.5">1</text>
<text x="89" y="287">2</text>
<text x="91.3" y="283.2">1</text>
<text x="91.3" y="285.8">2</text>
<text x="310.9" y="285.8">1</text>
<text x="322.3" y="285.8">2</text>
<text x="530.6" y="287">a</text>
<text x="531.2" y="285.2" transform="rotate(-90 531.2 285.2)">10</text>
<text x="541.3" y="284" transform="rotate(-90 541.3 284)">9</text>
<text x="542" y="287">c</text>
<text x="25" y="289.6">2</text>
<text x="27.4" y="288.3">VDD</text>
<text x="27.4" y="290.9">DOUT</text>
<text x="41.2" y="290.9">VSS</text>
<text x="41.8" y="288.3">DIN</text>
<text x="46.9" y="289.6">3</text>
<text x="89" y="289.6">3</text>
<text x="89" y="292.1">4</text>
<text x="91.3" y="288.3">3</text>
<text x="91.3" y="290.9">4</text>
<text x="91.3" y="293.4">5</text>
<text x="89" y="294.7">5</text>
<text x="89" y="297.2">6</text>
<text x="91.3" y="295.9">6</text>
<text x="103.9" y="299.5">蓝牙</text>
<text x="166.9" y="296.2" transform="rotate(-90 166.9 296.2)">8</text>
<text x="169.5" y="296.2" transform="rotate(-90 169.5 296.2)">7</text>
<text x="172" y="296.2" transform="rotate(-90 172 296.2)">6</text>
<text x="174.6" y="296.2" transform="rotate(-90 174.6 296.2)">5</text>
<text x="177.1" y="296.2" transform="rotate(-90 177.1 296.2)">4</text>
<text x="179.6" y="296.2" transform="rotate(-90 179.6 296.2)">3</text>
<text x="182.2" y="296.2" transform="rotate(-90 182.2 296.2)">2</text>
<text x="184.7" y="296.2" transform="rotate(-90 184.7 296.2)">1</text>
<text x="309.6" y="294.7">1</text>
<text x="321.1" y="294.7">2</text>
<text x="530.6" y="297.2">b</text>
<text x="542" y="297.2">d</text>
<text x="168.7" y="303.3">MPU6050</text>
<text x="159" y="375.7">3</text>
<text x="159" y="373.2">4</text>
<text x="266.4" y="373.2">用1.2K充电电流大概是1A</text>
<text x="303.1" y="377.2">1</text>
<text x="320.8" y="375.9">EP</text>
<text x="325" y="374.7">9</text>
<text x="325" y="377.2">8</text>
<text x="71.9" y="383.6">A9</text>
<text x="84.9" y="382">EH</text>
<text x="89.9" y="381">3</text>
<text x="89.9" y="383.6">4</text>
<text x="159" y="378.3">2</text>
<text x="159" y="380.8">1</text>
<text x="159" y="383.4">5</text>
<text x="303.1" y="382.3">3</text>
<text x="303.1" y="379.8">2</text>
<text x="305.5" y="383.6">GND</text>
<text x="305.5" y="381">PROG</text>
<text x="305.5" y="378.5">TEMP</text>
<text x="316.2" y="383.6">STDBY</text>
<text x="317.1" y="381">CHRG</text>
<text x="320.7" y="378.5">CE</text>
<text x="325" y="379.8">7</text>
<text x="325" y="382.3">6</text>
<text x="70.6" y="386.1">B12</text>
<text x="76.5" y="384.6">VBUS</text>
<text x="76.5" y="387.1">GND</text>
<text x="84.9" y="384.6">EH</text>
<text x="84.9" y="387.1">EH</text>
<text x="84.9" y="389.7">EH</text>
<text x="89.9" y="386.1">5</text>
<text x="89.9" y="388.6">6</text>
<text x="303.1" y="384.8">4</text>
<text x="305.5" y="386.1">VCC</text>
<text x="319.4" y="386.1">BAT</text>
<text x="325" y="384.8">5</text>
<text x="365.4" y="384.8">1</text>
<text x="365.4" y="387.4">2</text>
<text x="367.7" y="386.1">1</text>
<text x="367.7" y="388.6">2</text>
</g>
<g font-size="2.3" fill="#000080">
<text x="283" y="90">H5</text>
<text x="307.1" y="90">H6</text>
<text x="467.9" y="86.6" transform="rotate(-90 467.9 86.6)">GND</text>
<text x="248.7" y="92.5">H4</text>
<text x="343.5" y="98.1" transform="rotate(-90 343.5 98.1)">GND</text>
<text x="346.5" y="97.6">H7</text>
<text x="255" y="152.1">GND</text>
<text x="535.7" y="150.9">BUZZER1</text>
<text x="516.6" y="166.2">Q1</text>
<text x="512.8" y="178.7">GND</text>
<text x="32.8" y="204.3">U3</text>
<text x="91.2" y="214.3">GND</text>
<text x="303.3" y="214.4">R1</text>
<text x="503.9" y="211.9">SW6</text>
<text x="23.9" y="221.9">GND</text>
<text x="383.3" y="217">R2</text>
<text x="407.4" y="219.5">U1</text>
<text x="178.4" y="225.9" transform="rotate(-90 178.4 225.9)">+5V</text>
<text x="232.2" y="224.6">SW5</text>
<text x="304.5" y="225.9">LED2</text>
<text x="349" y="227.1">OLED1</text>
<text x="547.1" y="227">GND</text>
<text x="216.5" y="228.9" transform="rotate(-90 216.5 228.9)">GND</text>
<text x="302" y="230.8">GND</text>
<text x="498.8" y="229.5">GND</text>
<text x="322.3" y="234.6">GND</text>
<text x="402.3" y="237.2">GND</text>
<text x="122.9" y="241">GND</text>
<text x="312.2" y="262.7">SW1</text>
<text x="529.3" y="264">SW7</text>
<text x="387.1" y="269">R10</text>
<text x="412.5" y="266.5">R3</text>
<text x="565.7" y="264.4" transform="rotate(-90 565.7 264.4)">GND</text>
<text x="255" y="271.6">R5</text>
<text x="312.2" y="272.8">SW2</text>
<text x="19.3" y="280.3">+5V</text>
<text x="312.2" y="281.7">SW3</text>
<text x="427.7" y="280.5">C1</text>
<text x="166.1" y="285.4">GND</text>
<text x="430.3" y="285.4">GND</text>
<text x="479.8" y="283">C3</text>
<text x="524.2" y="284.2">GND</text>
<text x="113.6" y="293.6" transform="rotate(-90 113.6 293.6)">GND</text>
<text x="255" y="288.1">R6</text>
<text x="310.9" y="290.6">SW4</text>
<text x="409.9" y="293">GND</text>
<text x="421.4" y="290.5">GND</text>
<text x="473.4" y="293">GND</text>
<text x="54.3" y="299.4">GND</text>
<text x="385.8" y="295.6">GND</text>
<text x="249.9" y="300.7">GND</text>
<text x="335" y="303.2">GND</text>
<text x="550.9" y="304.5">GND</text>
<text x="346.9" y="337.5">+5V</text>
<text x="351.5" y="351.6">R7</text>
<text x="324.8" y="365.4">GND</text>
<text x="149.6" y="370.6">SW8</text>
<text x="294.4" y="366.7">GND</text>
<text x="304.5" y="371.9">U4</text>
<text x="361.7" y="370.6">LED4</text>
<text x="290.6" y="378.3">R8</text>
<text x="366.8" y="382.1">CN1</text>
<text x="66.6" y="385.9" transform="rotate(-90 66.6 385.9)">+5V</text>
<text x="266" y="385.1" transform="rotate(-90 266 385.1)">GND</text>
<text x="288.8" y="387.1" transform="rotate(-90 288.8 387.1)">+5V</text>
<text x="58.1" y="393.4">GND</text>
<text x="135.2" y="391" transform="rotate(-90 135.2 391)">+5V</text>
<text x="140.7" y="394.8">R9</text>
<text x="328.7" y="394.6">GND</text>
<text x="97.5" y="399.7">GND</text>
<text x="121.2" y="400.3" transform="rotate(-90 121.2 400.3)">GND</text>
<text x="175" y="396">Q2</text>
</g>
<g font-size="1.6" fill="#000080">
<text x="501.4" y="73.6">H11</text>
<text x="517.9" y="156.2">D1</text>
<text x="530.6" y="209.5">H8</text>
<text x="135.6" y="218.4">H1</text>
<text x="164.8" y="218.4">H2</text>
<text x="194.1" y="218.4">H3</text>
<text x="440.4" y="266.6">U2</text>
<text x="86.1" y="280.6">H9</text>
<text x="26.4" y="284.4">LED1</text>
<text x="413.8" y="283.2">R4</text>
<text x="187.7" y="294.6">H10</text>
<text x="342.6" y="367">LED3</text>
<text x="75.9" y="378.4">USB1</text>
<text x="154.7" y="386">D2</text>
</g>
<text font-size="1.2" x="334.7" y="226.4">GND VCC SCL SDA</text>
</svg>
